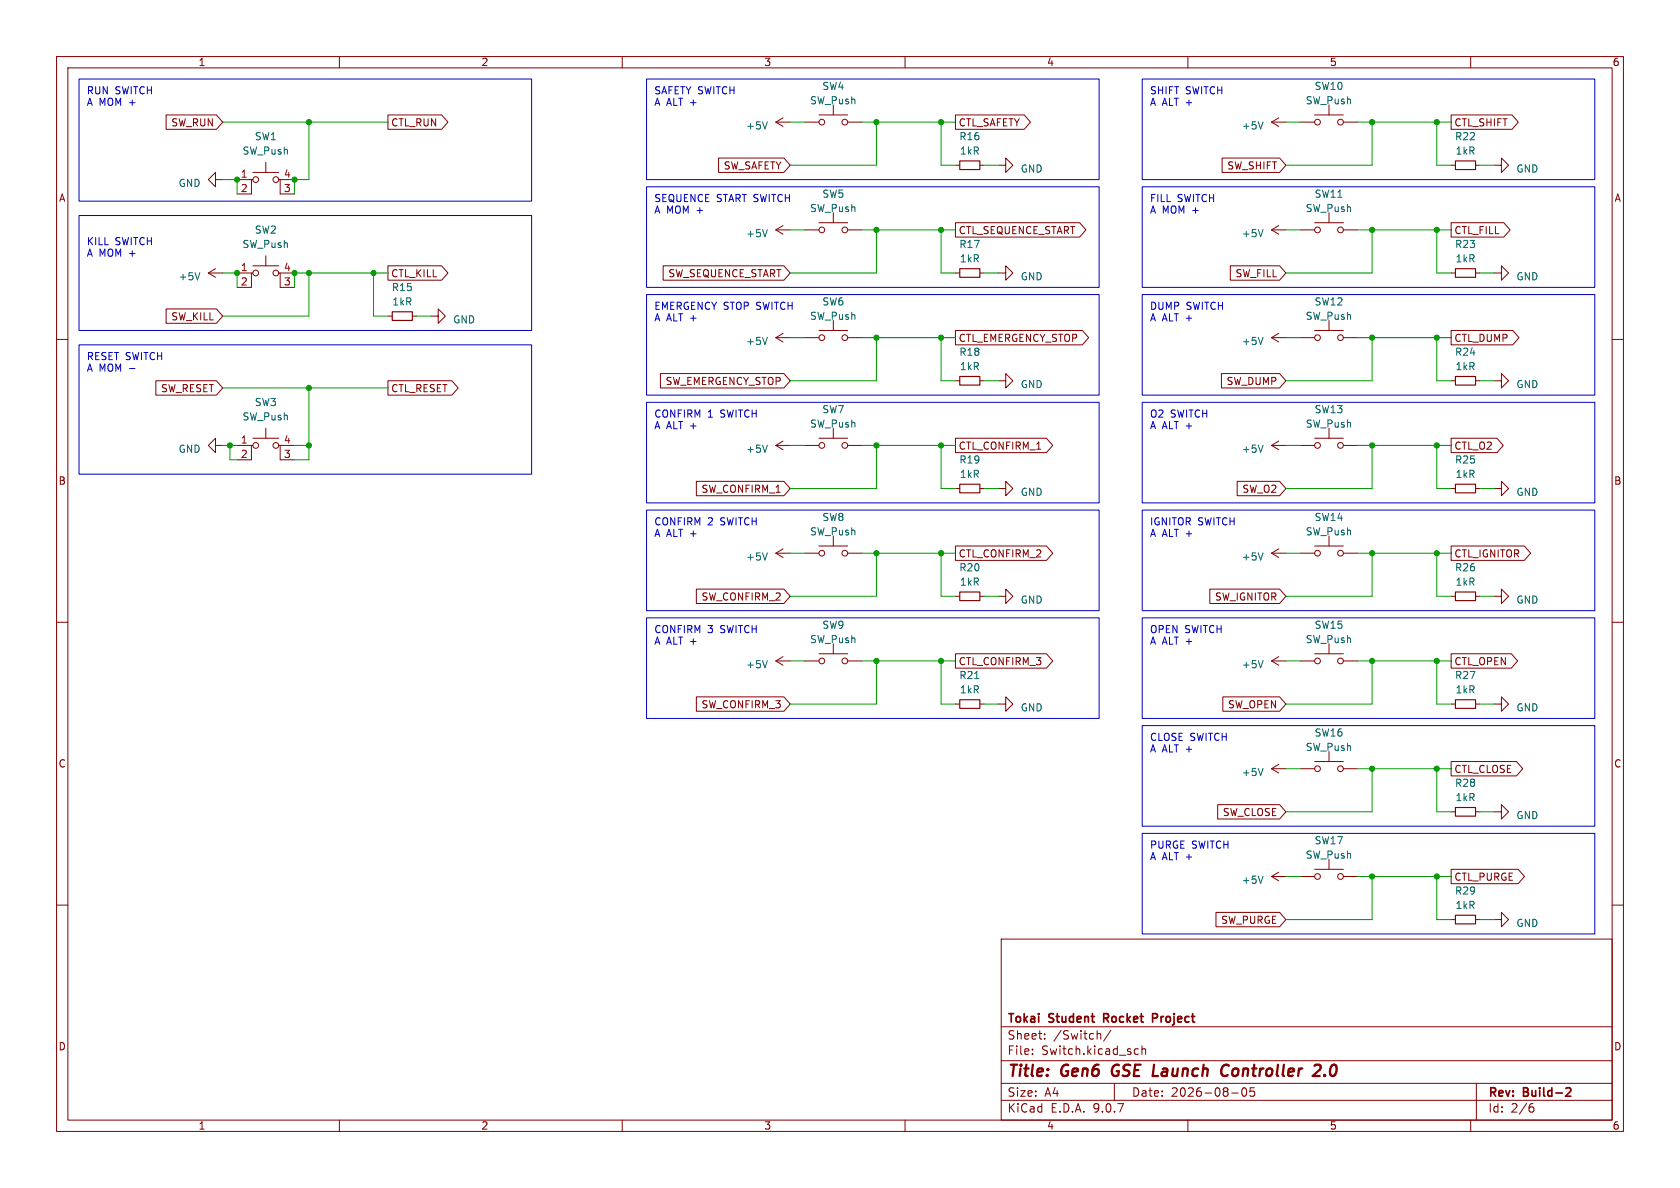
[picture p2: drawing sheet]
<svg xmlns="http://www.w3.org/2000/svg" width="297mm" height="210mm" viewBox="0 0 297 210" stroke-linecap="round" stroke-linejoin="round" font-family="sans-serif">
<g fill="none" stroke="#840000" stroke-width=".18">
<path d="M10 10h277v190h-277zM12 12h273v186h-273zM60 10v2M110 10v2M147.3 18.5v1.8M160 10v2M210 10v2M234.9 18.5v1.8M260 10v2M29.4 20.3h8.9l1.1 1.3-1.1 1.3h-8.9zM38.1 31.8v-1.3l-1.3 1.3 1.3 1.2v-1.2h1.3M41.9 31.8h2.5"/>
<path d="M44.7 31.8h-.3v2.5h-2.5M44.7 30.5h4.6M47 28.7v1.8M49.3 31.8h.2v2.5h2.6M49.5 31.8h2.6M68.6 20.3h9.5l1.1 1.3-1.1 1.3h-9.5zM127 27.9h11.6l1.1 1.3-1.1 1.3h-11.6zM137.2 21.6l1.2 .8M137.2 21.6h2.5M138.4 20.8l-1.2 .8M138.4 39.9l-1.2 .7M142.2 21.6h2.6"/>
<path d="M144.8 39.4h5.1M144.8 20.3h5.1M147.3 37.6v1.8M149.9 21.6h2.5M168.9 20.3h12.2l1.1 1.3-1.1 1.3h-12.2zM168.9 39.4h22l1.1 1.2-1.1 1.3h-22zM168.9 29.2h.8M173.2 29.2h.8M176.5 29.2h1.3v-1.3l1.3 1.3-1.3 1.3v-1.3M216.1 27.9h10.1l1.1 1.3-1.1 1.3h-10.1zM224.8 21.6h2.5M224.8 21.6l1.3 .8"/>
<path d="M226.1 39.9l-1.3 .7M226.1 20.8l-1.3 .8M229.9 21.6h2.5M232.4 39.4h5.1M232.4 20.3h5.1M234.9 37.6v1.8M237.5 21.6h2.5M256.5 39.4h9.4l1.1 1.2-1.1 1.3h-9.4zM256.5 20.3h10.8l1.1 1.3-1.1 1.3h-10.8zM256.5 29.2h.8M260.9 29.2h.7M264.2 29.2h1.2v-1.3l1.3 1.3-1.3 1.3v-1.3"/>
<path d="M29.4 54.6h8.9l1.1 1.3-1.1 1.3h-8.9zM36.8 48.3h2.6M36.8 48.3l1.3 .7M38.1 47.5l-1.3 .8M41.9 48.3h2.5M44.7 48.3h-.3v2.5h-2.5M44.7 47h4.6M47 45.2v1.8M49.3 48.3h.2v2.5h2.6M49.5 48.3h2.6M68.6 47h9.5l1.1 1.3-1.1 1.2h-9.5zM68.6 55.9h.7"/>
<path d="M72.9 55.9h.8M76.2 55.9h1.3v-1.3l1.2 1.3-1.2 1.3v-1.3M117.2 47h21.4l1.1 1.3-1.1 1.2h-21.4zM137.2 40.6h2.5M137.2 59.7h2.5M137.2 40.6l1.2 .8M137.2 59.7l1.2 .8M138.4 58.9l-1.2 .8M142.2 40.6h2.6M142.2 59.7h2.6M144.8 58.4h5.1M147.3 56.6v1.8"/>
<path d="M149.9 40.6h2.5M149.9 59.7h2.5M168.9 58.4h22.5l1.1 1.3-1.1 1.3h-22.5zM168.9 48.3h.8M173.2 48.3h.8M176.5 48.3h1.3v-1.3l1.3 1.3-1.3 1.2v-1.2M217.5 47h8.7l1.1 1.3-1.1 1.2h-8.7zM224.8 40.6h2.5M224.8 59.7l1.3 .8M224.8 59.7h2.5M224.8 40.6l1.3 .8M226.1 58.9l-1.3 .8"/>
<path d="M229.9 40.6h2.5M229.9 59.7h2.5M232.4 58.4h5.1M234.9 56.6v1.8M237.5 40.6h2.5M237.5 59.7h2.5M256.5 58.4h10.9l1.1 1.3-1.1 1.3h-10.9zM256.5 48.3h.8M260.9 48.3h.7M264.2 48.3h1.2v-1.3l1.3 1.3-1.3 1.2v-1.2M10 60h2M27.6 67.3h10.7l1.1 1.3-1.1 1.3h-10.7z"/>
<path d="M38.1 78.7v-1.2l-1.3 1.2 1.3 1.3v-1.3h1.3M41.9 78.7h2.5M44.7 78.7h-.3v2.6h-2.5M44.7 77.5h4.6M47 75.7v1.8M49.3 78.7h.2v2.6h2.6M49.5 78.7h2.6M68.6 67.3h11.3l1.1 1.3-1.1 1.3h-11.3zM116.8 66h21.8l1.1 1.3-1.1 1.3h-21.8zM137.2 78.7h2.5M137.2 78.7l1.2 .8M138.4 78l-1.2 .7"/>
<path d="M142.2 78.7h2.6M144.8 77.5h5.1M147.3 75.7v1.8M149.9 78.7h2.5M168.9 77.5h16.1l1.1 1.2-1.1 1.3h-16.1zM168.9 67.3h.8M173.2 67.3h.8M176.5 67.3h1.3v-1.3l1.3 1.3-1.3 1.3v-1.3M215.9 66h10.3l1.1 1.3-1.1 1.3h-10.3zM224.8 78.7h2.5M224.8 78.7l1.3 .8M226.1 78l-1.3 .7"/>
<path d="M229.9 78.7h2.5M232.4 77.5h5.1M234.9 75.7v1.8M237.5 78.7h2.5M256.5 77.5h8.1l1.2 1.2-1.2 1.3h-8.1zM256.5 67.3h.8M260.9 67.3h.7M264.2 67.3h1.2v-1.3l1.3 1.3-1.3 1.3v-1.3M285 60h2M123.1 85.1h15.5l1.1 1.3-1.1 1.2h-15.5zM137.2 97.8h2.5M137.2 97.8l1.2 .8"/>
<path d="M138.4 97l-1.2 .8M142.2 97.8h2.6M144.8 96.5h5.1M147.3 94.7v1.8M149.9 97.8h2.5M168.9 96.5h16.1l1.1 1.3-1.1 1.3h-16.1zM168.9 86.4h.8M173.2 86.4h.8M176.5 86.4h1.3v-1.3l1.3 1.3-1.3 1.2v-1.2M218.7 85.1h7.5l1.1 1.3-1.1 1.2h-7.5zM224.8 97.8h2.5M224.8 97.8l1.3 .8"/>
<path d="M226.1 97l-1.3 .8M229.9 97.8h2.5M232.4 96.5h5.1M234.9 94.7v1.8M237.5 97.8h2.5M256.5 96.5h13l1.1 1.3-1.1 1.3h-13zM256.5 86.4h.8M260.9 86.4h.7M264.2 86.4h1.2v-1.3l1.3 1.3-1.3 1.2v-1.2M10 110h2M123.1 104.1h15.5l1.1 1.3-1.1 1.3h-15.5zM137.2 116.8h2.5"/>
<path d="M137.2 116.8l1.2 .8M138.4 116.1l-1.2 .7M142.2 116.8h2.6M144.8 115.6h5.1M147.3 113.8v1.8M149.9 116.8h2.5M168.9 115.6h16.1l1.1 1.2-1.1 1.3h-16.1zM168.9 105.4h.8M173.2 105.4h.8M176.5 105.4h1.3v-1.3l1.3 1.3-1.3 1.3v-1.3M213.9 104.1h12.3l1.1 1.3-1.1 1.3h-12.3zM224.8 116.8h2.5"/>
<path d="M224.8 116.8l1.3 .8M226.1 116.1l-1.3 .7M229.9 116.8h2.5M232.4 115.6h5.1M234.9 113.8v1.8M237.5 116.8h2.5M256.5 115.6h10.7l1.1 1.2-1.1 1.3h-10.7zM256.5 105.4h.8M260.9 105.4h.7M264.2 105.4h1.2v-1.3l1.3 1.3-1.3 1.3v-1.3M285 110h2M123.1 123.2h15.5l1.1 1.3-1.1 1.2h-15.5z"/>
<path d="M168.9 124.5h.8M173.2 124.5h.8M176.5 124.5h1.3v-1.3l1.3 1.3-1.3 1.2v-1.2M216.2 123.2h10l1.1 1.3-1.1 1.2h-10zM224.8 135.9l1.3 .8M224.8 135.9h2.5M226.1 135.1l-1.3 .8M229.9 135.9h2.5M232.4 134.6h5.1M234.9 132.8v1.8M237.5 135.9h2.5M256.5 134.6h11.6l1.1 1.3-1.1 1.3h-11.6z"/>
<path d="M256.5 124.5h.8M260.9 124.5h.7M264.2 124.5h1.2v-1.3l1.3 1.3-1.3 1.2v-1.2M215.3 142.2h10.9l1.1 1.3-1.1 1.3h-10.9zM224.8 154.9h2.5M224.8 154.9l1.3 .8M226.1 154.2l-1.3 .7M229.9 154.9h2.5M232.4 153.7h5.1M234.9 151.9v1.8M237.5 154.9h2.5M256.5 153.7h11.9l1.1 1.2-1.1 1.3h-11.9z"/>
<path d="M256.5 143.5h.8M260.9 143.5h.7M264.2 143.5h1.2v-1.3l1.3 1.3-1.3 1.3v-1.3M10 160h2M177 166h108v32h-108zM215 161.3h11.2l1.1 1.3-1.1 1.2h-11.2zM256.5 162.6h.8M260.9 162.6h.7M264.2 162.6h1.2v-1.3l1.3 1.3-1.3 1.2v-1.2M285 160h2M60 198v2M110 198v2"/>
<path d="M160 198v2M177 194.5h108M177 191.5h108M177 187.5h108M177 181.5h108M182.5 186.3v.1M182.5 185.5v.1M184.7 183.6v.1M184.7 182.8v.1M194.2 182.7h.2l.2 .2v.8M196.4 182.1l-1.3 2M197 191.5v3"/>
<path d="M200.7 186.3h.5M200.7 185.5h.5M201.9 185.5l.2-.1 .4 .1v.9M201.9 184.9v1.5M210 198v2M217.7 193.2h1.2M219.7 192.4l.2-.1a.81 .81 0 0 1 .6 .6 .81 .81 0 0 1-.3 .8l-.2 .1a.81 .81 0 0 1-.3-1.4zM221.7 192.3h-.7v.7l.2-.1h.5l.1 .3-.1 .5-.2 .1-.5-.1M260 198v2M261 191.5v6.5M270.6 195.7h.4l.2 .3-.1 .5-.5 .1M271 195.1l-.4 .1"/>
<circle cx="45.2" cy="31.8" r=".51"/>
<circle cx="48.8" cy="31.8" r=".51"/>
<circle cx="145.3" cy="21.6" r=".51"/>
<circle cx="149.4" cy="21.6" r=".51"/>
<circle cx="232.9" cy="21.6" r=".51"/>
<circle cx="237" cy="21.6" r=".51"/>
<circle cx="45.2" cy="48.3" r=".51"/>
<circle cx="48.8" cy="48.3" r=".51"/>
<circle cx="145.3" cy="59.7" r=".51"/>
<circle cx="145.3" cy="40.6" r=".51"/>
<circle cx="149.4" cy="40.6" r=".51"/>
<circle cx="149.4" cy="59.7" r=".51"/>
<circle cx="232.9" cy="59.7" r=".51"/>
<circle cx="232.9" cy="40.6" r=".51"/>
<circle cx="237" cy="40.6" r=".51"/>
<circle cx="237" cy="59.7" r=".51"/>
<circle cx="45.2" cy="78.7" r=".51"/>
<circle cx="48.8" cy="78.7" r=".51"/>
<circle cx="145.3" cy="78.7" r=".51"/>
<circle cx="149.4" cy="78.7" r=".51"/>
<circle cx="232.9" cy="78.7" r=".51"/>
<circle cx="237" cy="78.7" r=".51"/>
<circle cx="145.3" cy="97.8" r=".51"/>
<circle cx="149.4" cy="97.8" r=".51"/>
<circle cx="232.9" cy="97.8" r=".51"/>
<circle cx="237" cy="97.8" r=".51"/>
<circle cx="145.3" cy="116.8" r=".51"/>
<circle cx="149.4" cy="116.8" r=".51"/>
<circle cx="232.9" cy="116.8" r=".51"/>
<circle cx="237" cy="116.8" r=".51"/>
<circle cx="232.9" cy="135.9" r=".51"/>
<circle cx="237" cy="135.9" r=".51"/>
<circle cx="232.9" cy="154.9" r=".51"/>
<circle cx="237" cy="154.9" r=".51"/>
</g>
<path d="M195.1 180h.6M195.7 179.2h-.6v1.5M204.5 179.3l-.7-.1v1.5M204.5 179.9l-.7 .1M277.1 192.3l.5 .1 .1 .3-.9 1.1h.9" fill="none" stroke="#840000" stroke-width=".3"/>
<path d="M196.8 188.5a1.27 1.27 0 0 0 0 1.6M217 190a.73 .73 0 0 1-.8 .1M217.2 188.4a.69 .69 0 0 0-1 .1M232.7 188.2h.5a.45 .45 0 0 1 .3 .6l-.2 .3-1.2 1.1h1.2M234.2 190l.1 .1-.1 .1M234.2 190l-.1 .1 .1 .1M234.2 190v.2" fill="none" stroke="#840000" stroke-width=".4"/>
<g fill="none" stroke="#006464" stroke-width=".18">
<path d="M135.7 21.5l-.5 1.3M223.3 21.5l-.4 1.3M35.3 48.2l-.4 1.3M135.7 40.6l-.5 1.3M135.7 59.6l-.5 1.3M223.3 59.6l-.4 1.3M223.3 40.6l-.4 1.3M135.7 78.7l-.5 1.3M223.3 78.7l-.4 1.3M135.7 97.7l-.5 1.3M223.3 97.7l-.4 1.3M135.7 116.8l-.5 1.3"/>
<path d="M172.3 120h.8M223.3 116.8l-.4 1.3M223.3 135.8l-.4 1.3M223.3 154.9l-.4 1.3"/>
</g>
<g fill="none" stroke="#840000" stroke-width=".2">
<path d="M169.7 28.4h3.5v1.6h-3.5zM257.3 28.4h3.6v1.6h-3.6zM69.3 55.1h3.6v1.5h-3.6zM169.7 47.5h3.5v1.5h-3.5zM257.3 47.5h3.6v1.5h-3.6zM169.7 66.5h3.5v1.6h-3.5zM257.3 66.5h3.6v1.6h-3.6zM169.7 85.6h3.5v1.5h-3.5zM257.3 85.6h3.6v1.5h-3.6zM169.7 104.6h3.5v1.6h-3.5zM257.3 104.6h3.6v1.6h-3.6zM169.7 123.7h3.5v1.5h-3.5z"/>
<path d="M257.3 123.7h3.6v1.5h-3.6zM257.3 142.7h3.6v1.6h-3.6zM257.3 161.8h3.6v1.5h-3.6z"/>
</g>
<g fill="none" stroke="#009600" stroke-width=".18">
<path d="M39.4 31.8h2.5v2.5M39.4 21.6h29.2M54.6 21.6v10.2h-2.5v2.5M139.7 21.6h2.5M152.4 21.6h16.5M154.9 21.6v7.6h-15.2M166.4 21.6v7.6h2.5M174 29.2h2.5M227.3 21.6h2.6M240 21.6h16.5M242.6 21.6v7.6h-15.3M254 21.6v7.6h2.5"/>
<path d="M261.6 29.2h2.6M39.4 48.3h2.5v2.5M54.6 48.3v7.6h-15.2M66 48.3v7.6h2.6M68.6 48.3h-16.5v2.5M73.7 55.9h2.5M139.7 40.6h2.5M139.7 59.7h2.5M152.4 40.6h16.5M152.4 59.7h16.5M154.9 40.6v7.7h-15.2M154.9 59.7v7.6h-15.2"/>
<path d="M166.4 40.6v7.7h2.5M166.4 59.7v7.6h2.5M174 48.3h2.5M227.3 40.6h2.6M227.3 59.7h2.6M240 40.6h16.5M240 59.7h16.5M242.6 40.6v7.7h-15.3M242.6 59.7v7.6h-15.3M254 40.6v7.7h2.5M254 59.7v7.6h2.5M261.6 48.3h2.6"/>
<path d="M39.4 78.7h2.5M39.4 68.6h29.2M40.6 78.7v2.6h1.3M52.1 78.7h2.5M54.6 68.6v12.7h-2.5M139.7 78.7h2.5M152.4 78.7h16.5M154.9 78.7v7.7h-15.2M166.4 78.7v7.7h2.5M174 67.3h2.5M227.3 78.7h2.6M240 78.7h16.5"/>
<path d="M242.6 78.7v7.7h-15.3M254 78.7v7.7h2.5M261.6 67.3h2.6M139.7 97.8h2.5M152.4 97.8h16.5M154.9 97.8v7.6h-15.2M166.4 97.8v7.6h2.5M174 86.4h2.5M227.3 97.8h2.6M240 97.8h16.5M242.6 97.8v7.6h-15.3M254 97.8v7.6h2.5"/>
<path d="M261.6 86.4h2.6M139.7 116.8h2.5M152.4 116.8h16.5M154.9 116.8v7.7h-15.2M166.4 116.8v7.7h2.5M174 105.4h2.5M227.3 116.8h2.6M240 116.8h16.5M242.6 116.8v7.7h-15.3M254 116.8v7.7h2.5M261.6 105.4h2.6M174 124.5h2.5"/>
<path d="M227.3 135.9h2.6M240 135.9h16.5M242.6 135.9v7.6h-15.3M254 135.9v7.6h2.5M261.6 124.5h2.6M227.3 154.9h2.6M240 154.9h16.5M242.6 154.9v7.7h-15.3M254 154.9v7.7h2.5M261.6 143.5h2.6M261.6 162.6h2.6"/>
</g>
<g fill="none" stroke="#0000c2" stroke-width=".18">
<path d="M14 14h80v21.6h-80zM114.3 14h80v17.8h-80zM201.9 14h80v17.8h-80zM14 38.1h80v20.3h-80zM114.3 33h80v17.8h-80zM201.9 33h80v17.8h-80zM114.3 52.1h80v17.8h-80zM201.9 52.1h80v17.8h-80zM14 61h80v22.8h-80zM114.3 71.1h80v17.8h-80zM201.9 71.1h80v17.8h-80zM114.3 90.2h80v17.8h-80z"/>
<path d="M201.9 90.2h80v17.8h-80zM114.3 109.2h80v17.8h-80zM201.9 109.2h80v17.8h-80zM201.9 128.3h80v17.8h-80zM201.9 147.3h80v17.8h-80z"/>
</g>
<g fill="#009600" stroke="#009600" stroke-width=".18">
<circle cx="54.6" cy="21.6" r=".46"/>
<circle cx="54.6" cy="48.3" r=".46"/>
<circle cx="52.1" cy="48.3" r=".46"/>
<circle cx="52.1" cy="31.8" r=".46"/>
<circle cx="41.9" cy="48.3" r=".46"/>
<circle cx="41.9" cy="31.8" r=".46"/>
<circle cx="154.9" cy="40.6" r=".46"/>
<circle cx="154.9" cy="21.6" r=".46"/>
<circle cx="166.4" cy="40.6" r=".46"/>
<circle cx="166.4" cy="21.6" r=".46"/>
<circle cx="154.9" cy="97.8" r=".46"/>
<circle cx="154.9" cy="78.7" r=".46"/>
<circle cx="54.6" cy="78.7" r=".46"/>
<circle cx="54.6" cy="68.6" r=".46"/>
<circle cx="40.6" cy="78.7" r=".46"/>
<circle cx="66" cy="48.3" r=".46"/>
<circle cx="154.9" cy="59.7" r=".46"/>
<circle cx="166.4" cy="59.7" r=".46"/>
<circle cx="254" cy="116.8" r=".46"/>
<circle cx="254" cy="135.9" r=".46"/>
<circle cx="242.6" cy="135.9" r=".46"/>
<circle cx="242.6" cy="116.8" r=".46"/>
<circle cx="254" cy="78.7" r=".46"/>
<circle cx="242.6" cy="78.7" r=".46"/>
<circle cx="254" cy="97.8" r=".46"/>
<circle cx="242.6" cy="97.8" r=".46"/>
<circle cx="242.6" cy="21.6" r=".46"/>
<circle cx="242.6" cy="40.6" r=".46"/>
<circle cx="254" cy="21.6" r=".46"/>
<circle cx="242.6" cy="154.9" r=".46"/>
<circle cx="254" cy="154.9" r=".46"/>
<circle cx="166.4" cy="78.7" r=".46"/>
<circle cx="154.9" cy="116.8" r=".46"/>
<circle cx="166.4" cy="116.8" r=".46"/>
<circle cx="166.4" cy="97.8" r=".46"/>
<circle cx="254" cy="59.7" r=".46"/>
<circle cx="254" cy="40.6" r=".46"/>
<circle cx="242.6" cy="59.7" r=".46"/>
</g>
<g font-size="2.8" fill="#840000">
<text x="178" y="190.9">Title:</text>
<text x="187.7" y="190.9">Gen6</text>
<text x="197.4" y="190.9">GSE Launch</text>
<text x="218.3" y="190.9">Controller</text>
<text x="235.5" y="190.9">2.0</text>
</g>
<g font-size="2.1" fill="#840000">
<text x="178" y="184">Sheet:</text>
<text x="178" y="181.2">Tokai</text>
<text x="185.5" y="181.2">Student</text>
<text x="186.2" y="184">/Switch/</text>
<text x="195.8" y="181.2">Rocket</text>
<text x="205" y="181.2">Project</text>
<text x="178" y="186.7">File:</text>
<text x="184.1" y="186.7">Switch.kicad_sch</text>
<text x="178" y="196.9">KiCad</text>
<text x="178" y="194.1">Size:</text>
<text x="184.7" y="194.1">A4</text>
<text x="185.7" y="196.9">E.D.A.</text>
<text x="193.3" y="196.9">9.0.7</text>
<text x="200" y="194.1">Date:</text>
<text x="207" y="194.1">2026-08-05</text>
<text x="263" y="194.3">Rev:</text>
<text x="263" y="196.9">Id:</text>
<text x="267.1" y="196.9">2/6</text>
<text x="269.4" y="194.3">Build-2</text>
</g>
<g font-size="1.8" fill="#840000">
<text x="35" y="11.9">1</text>
<text x="85" y="11.9">2</text>
<text x="135" y="11.9">3</text>
<text x="185" y="11.9">4</text>
<text x="235" y="11.9">5</text>
<text x="285" y="11.9">6</text>
<text x="30.2" y="22.5">SW_RUN</text>
<text x="69.1" y="22.5">CTL_RUN</text>
<text x="169.4" y="22.5">CTL_SAFETY</text>
<text x="257" y="22.5">CTL_SHIFT</text>
<text x="10.3" y="35.9">A</text>
<text x="127.8" y="30.2">SW_SAFETY</text>
<text x="216.9" y="30.2">SW_SHIFT</text>
<text x="285.3" y="35.9">A</text>
<text x="169.4" y="41.6">CTL_SEQUENCE_START</text>
<text x="257" y="41.6">CTL_FILL</text>
<text x="69.1" y="49.2">CTL_KILL</text>
<text x="118.1" y="49.2">SW_SEQUENCE_START</text>
<text x="218.3" y="49.2">SW_FILL</text>
<text x="30.2" y="56.8">SW_KILL</text>
<text x="169.4" y="60.6">CTL_EMERGENCY_STOP</text>
<text x="257" y="60.6">CTL_DUMP</text>
<text x="28.4" y="69.5">SW_RESET</text>
<text x="69.1" y="69.5">CTL_RESET</text>
<text x="117.6" y="68.3">SW_EMERGENCY_STOP</text>
<text x="216.7" y="68.3">SW_DUMP</text>
<text x="169.4" y="79.7">CTL_CONFIRM_1</text>
<text x="257" y="79.7">CTL_O2</text>
<text x="10.3" y="85.9">B</text>
<text x="123.9" y="87.3">SW_CONFIRM_1</text>
<text x="219.5" y="87.3">SW_O2</text>
<text x="285.3" y="85.9">B</text>
<text x="169.4" y="98.7">CTL_CONFIRM_2</text>
<text x="257" y="98.7">CTL_IGNITOR</text>
<text x="123.9" y="106.4">SW_CONFIRM_2</text>
<text x="214.7" y="106.4">SW_IGNITOR</text>
<text x="169.4" y="117.8">CTL_CONFIRM_3</text>
<text x="257" y="117.8">CTL_OPEN</text>
<text x="123.9" y="125.4">SW_CONFIRM_3</text>
<text x="217" y="125.4">SW_OPEN</text>
<text x="10.3" y="135.9">C</text>
<text x="257" y="136.8">CTL_CLOSE</text>
<text x="285.3" y="135.9">C</text>
<text x="216.1" y="144.5">SW_CLOSE</text>
<text x="257" y="155.9">CTL_PURGE</text>
<text x="215.8" y="163.5">SW_PURGE</text>
<text x="10.3" y="185.9">D</text>
<text x="285.3" y="185.9">D</text>
<text x="35" y="199.9">1</text>
<text x="85" y="199.9">2</text>
<text x="135" y="199.9">3</text>
<text x="185" y="199.9">4</text>
<text x="235" y="199.9">5</text>
<text x="285" y="199.9">6</text>
</g>
<g font-size="1.8" fill="#0000c2">
<text x="15.2" y="16.8">RUN</text>
<text x="20.3" y="16.8">SWITCH</text>
<text x="115.6" y="16.8">SAFETY SWITCH</text>
<text x="203.2" y="16.8">SHIFT</text>
<text x="209.6" y="16.8">SWITCH</text>
<text x="15.2" y="18.8">A MOM +</text>
<text x="115.6" y="18.8">A ALT +</text>
<text x="203.2" y="18.8">A ALT +</text>
<text x="115.6" y="35.8">SEQUENCE START SWITCH</text>
<text x="203.2" y="35.8">FILL</text>
<text x="208.1" y="35.8">SWITCH</text>
<text x="115.6" y="37.9">A MOM +</text>
<text x="203.2" y="37.9">A MOM +</text>
<text x="15.2" y="43.4">KILL</text>
<text x="15.2" y="45.5">A MOM +</text>
<text x="20.3" y="43.4">SWITCH</text>
<text x="115.6" y="54.9">EMERGENCY STOP SWITCH</text>
<text x="115.6" y="56.9">A ALT +</text>
<text x="203.2" y="54.9">DUMP</text>
<text x="203.2" y="56.9">A ALT +</text>
<text x="209.7" y="54.9">SWITCH</text>
<text x="15.2" y="63.7">RESET SWITCH</text>
<text x="15.2" y="65.8">A MOM -</text>
<text x="115.6" y="73.9">CONFIRM</text>
<text x="115.6" y="76">A ALT +</text>
<text x="125.1" y="73.9">1</text>
<text x="127.5" y="73.9">SWITCH</text>
<text x="203.2" y="73.9">O2</text>
<text x="203.2" y="76">A ALT +</text>
<text x="206.9" y="73.9">SWITCH</text>
<text x="115.6" y="93">CONFIRM</text>
<text x="115.6" y="95">A ALT +</text>
<text x="125.1" y="93">2</text>
<text x="127.5" y="93">SWITCH</text>
<text x="203.2" y="93">IGNITOR SWITCH</text>
<text x="203.2" y="95">A ALT +</text>
<text x="115.6" y="112">CONFIRM</text>
<text x="125.1" y="112">3</text>
<text x="127.5" y="112">SWITCH</text>
<text x="203.2" y="112">OPEN SWITCH</text>
<text x="115.6" y="114.1">A ALT +</text>
<text x="203.2" y="114.1">A ALT +</text>
<text x="203.2" y="131.1">CLOSE SWITCH</text>
<text x="203.2" y="133.1">A ALT +</text>
<text x="203.2" y="150.1">PURGE SWITCH</text>
<text x="203.2" y="152.2">A ALT +</text>
</g>
<g font-size="1.8" fill="#006464">
<text x="145.3" y="16.1">SW4</text>
<text x="232.3" y="16.1">SW10</text>
<text x="131.8" y="23.1">+5V</text>
<text x="143.1" y="18.6">SW_Push</text>
<text x="219.4" y="23.1">+5V</text>
<text x="230.7" y="18.6">SW_Push</text>
<text x="42.8" y="27.5">SW_Push</text>
<text x="45" y="25">SW1</text>
<text x="169.5" y="25">R16</text>
<text x="169.6" y="27.5">1kR</text>
<text x="257.1" y="25">R22</text>
<text x="257.2" y="27.5">1kR</text>
<text x="31.5" y="33.2">GND</text>
<text x="145.3" y="35.2">SW5</text>
<text x="180.3" y="30.7">GND</text>
<text x="232.3" y="35.2">SW11</text>
<text x="268" y="30.7">GND</text>
<text x="45" y="41.5">SW2</text>
<text x="143.1" y="37.7">SW_Push</text>
<text x="230.7" y="37.7">SW_Push</text>
<text x="42.8" y="44">SW_Push</text>
<text x="131.8" y="42.1">+5V</text>
<text x="169.5" y="44">R17</text>
<text x="169.6" y="46.6">1kR</text>
<text x="219.4" y="42.1">+5V</text>
<text x="257.1" y="44">R23</text>
<text x="257.2" y="46.6">1kR</text>
<text x="31.5" y="49.8">+5V</text>
<text x="69.2" y="51.7">R15</text>
<text x="180.3" y="49.8">GND</text>
<text x="268" y="49.8">GND</text>
<text x="69.3" y="54.2">1kR</text>
<text x="80" y="57.4">GND</text>
<text x="143.1" y="56.7">SW_Push</text>
<text x="145.3" y="54.2">SW6</text>
<text x="230.7" y="56.7">SW_Push</text>
<text x="232.3" y="54.2">SW12</text>
<text x="131.8" y="61.2">+5V</text>
<text x="169.5" y="63.1">R18</text>
<text x="169.6" y="65.6">1kR</text>
<text x="219.4" y="61.2">+5V</text>
<text x="257.1" y="63.1">R24</text>
<text x="257.2" y="65.6">1kR</text>
<text x="45" y="72">SW3</text>
<text x="180.3" y="68.8">GND</text>
<text x="268" y="68.8">GND</text>
<text x="42.8" y="74.5">SW_Push</text>
<text x="143.1" y="75.8">SW_Push</text>
<text x="145.3" y="73.3">SW7</text>
<text x="230.7" y="75.8">SW_Push</text>
<text x="232.3" y="73.3">SW13</text>
<text x="31.5" y="80.2">GND</text>
<text x="131.8" y="80.2">+5V</text>
<text x="169.5" y="82.1">R19</text>
<text x="219.4" y="80.2">+5V</text>
<text x="257.1" y="82.1">R25</text>
<text x="169.6" y="84.7">1kR</text>
<text x="180.3" y="87.9">GND</text>
<text x="257.2" y="84.7">1kR</text>
<text x="268" y="87.9">GND</text>
<text x="143.1" y="94.8">SW_Push</text>
<text x="145.3" y="92.3">SW8</text>
<text x="230.7" y="94.8">SW_Push</text>
<text x="232.3" y="92.3">SW14</text>
<text x="131.8" y="99.3">+5V</text>
<text x="169.5" y="101.2">R20</text>
<text x="219.4" y="99.3">+5V</text>
<text x="257.1" y="101.2">R26</text>
<text x="169.6" y="103.7">1kR</text>
<text x="180.3" y="106.9">GND</text>
<text x="257.2" y="103.7">1kR</text>
<text x="268" y="106.9">GND</text>
<text x="143.1" y="113.9">SW_Push</text>
<text x="145.3" y="111.4">SW9</text>
<text x="230.7" y="113.9">SW_Push</text>
<text x="232.3" y="111.4">SW15</text>
<text x="131.8" y="118.3">+5V</text>
<text x="219.4" y="118.3">+5V</text>
<text x="169.5" y="120.2">R21</text>
<text x="169.6" y="122.8">1kR</text>
<text x="180.3" y="126">GND</text>
<text x="257.1" y="120.2">R27</text>
<text x="257.2" y="122.8">1kR</text>
<text x="268" y="126">GND</text>
<text x="232.3" y="130.4">SW16</text>
<text x="219.4" y="137.4">+5V</text>
<text x="230.7" y="132.9">SW_Push</text>
<text x="257.1" y="139.3">R28</text>
<text x="257.2" y="141.8">1kR</text>
<text x="232.3" y="149.5">SW17</text>
<text x="268" y="145">GND</text>
<text x="230.7" y="152">SW_Push</text>
<text x="219.4" y="156.4">+5V</text>
<text x="257.1" y="158.3">R29</text>
<text x="257.2" y="160.9">1kR</text>
<text x="268" y="164.1">GND</text>
</g>
<g font-size="1.8" fill="#a90000">
<text x="42.5" y="31.5">1</text>
<text x="42.5" y="34">2</text>
<text x="50.1" y="31.5">4</text>
<text x="50.1" y="34">3</text>
<text x="42.5" y="48">1</text>
<text x="42.5" y="50.5">2</text>
<text x="50.1" y="48">4</text>
<text x="50.1" y="50.5">3</text>
<text x="42.5" y="78.5">1</text>
<text x="42.5" y="81">2</text>
<text x="50.1" y="78.5">4</text>
<text x="50.1" y="81">3</text>
</g>
</svg>
